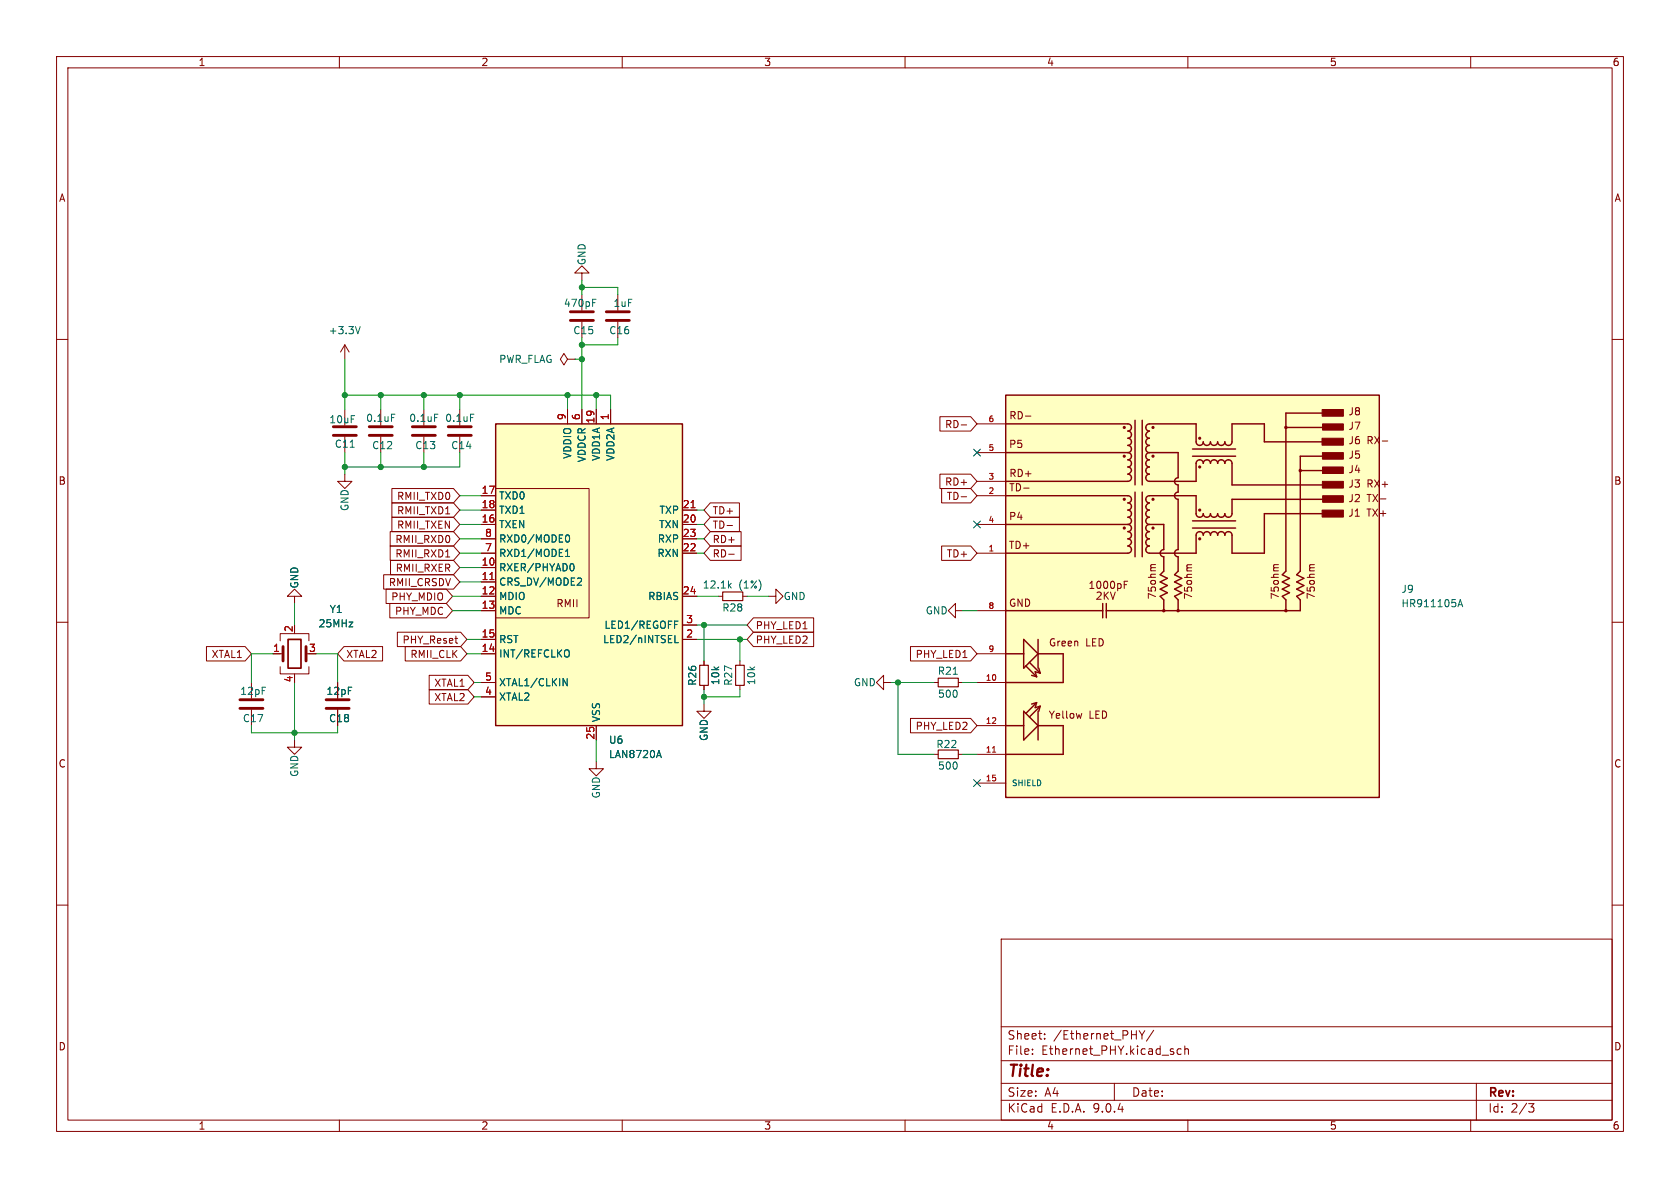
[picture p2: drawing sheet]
<svg xmlns="http://www.w3.org/2000/svg" width="297mm" height="210mm" viewBox="0 0 297 210" stroke-linecap="round" stroke-linejoin="round" font-family="sans-serif">
<g fill="none" stroke="#840000" stroke-width=".18">
<path d="M10 10h277v190h-277zM12 12h273v186h-273zM60 10v2M110 10v2M160 10v2M210 10v2M260 10v2M10 60h2M61 61l-.8 1.2M61 61l.7 1.2M61 61v2.5M61 72.4v2.8"/>
<path d="M61 77.2v2.8M67.3 72.4v2.8M67.3 77.2v2.8M74.9 72.4v2.8M74.9 77.2v2.8M285 60h2M61 83.8v1.3h1.2l-1.2 1.3-1.3-1.3h1.3M10 110h2M48.3 115.6h1.7M49.5 113.3v-1.3h5.1v1.3M49.5 117.9v1.2h5.1v-1.2M52.1 105.4h1.2l-1.2-1.3-1.3 1.3h1.3v1.3"/>
<path d="M52.1 119.1v.3M124.5 116.8v.8M285 110h2M44.4 120.7v2.7M44.4 125.5v2.8M52.1 130.8v1.3h1.2l-1.2 1.3-1.3-1.3h1.3M59.7 120.7v2.7M59.7 125.5v2.8M105.4 134.6v1.3h1.3l-1.3 1.3-1.3-1.3h1.3M124.5 124.5v1.2h1.2l-1.2 1.3-1.3-1.3h1.3M124.5 121.2v.7M165.1 120.7h.8"/>
<path d="M169.4 120.7h.8M10 160h2M177 166h108v32h-108zM285 160h2M60 198v2M110 198v2M160 198v2M177 194.5h108M177 191.5h108M177 187.5h108M177 181.5h108M182.5 186.3v.1"/>
<path d="M182.5 185.5v.1M184.7 183.6v.1M184.7 182.8v.1M197 191.5v3M201.4 182.2l.5 .8M201.9 183v.7M202.4 182.2l-.5 .8M204 182.1l-1.3 2M208.8 185.5l-.4-.1-.3 .3v.4l.1 .2h.6M209.5 185.5l.2-.1 .3 .1 .1 .9M209.5 184.9v1.5M210 198v2"/>
<path d="M260 198v2M261 191.5v6.5M270.2 195.1h1l-.5 .6 .4 .1 .1 .5-.3 .3h-.4"/>
</g>
<path d="M58.9 77h4.1M58.9 75.4h4.1M65.3 77h4M65.3 75.4h4M72.9 77h4.1M72.9 75.4h4.1M50 114.3v2.5M54.1 114.3v2.5M42.4 125.2h4.1M42.4 123.7h4.1M57.7 125.2h4M57.7 123.7h4" fill="none" stroke="#840000" stroke-width=".51"/>
<path d="M63.7 57.7l-.4 1.3M61.9 79.1h.7M69.2 73.2h.6M76.8 73.2h.6M168.5 119.2h.7" fill="none" stroke="#006464" stroke-width=".18"/>
<path d="M123.7 117.6h1.5v3.6h-1.5zM165.9 119.9h3.5v1.5h-3.5z" fill="none" stroke="#840000" stroke-width=".2"/>
<path d="M50.9 113h2.3v5.1h-2.3z" fill="none" stroke="#840000" stroke-width=".3"/>
<path d="M87.6 74.9h33v53.4h-33z" fill="#ffffc2"/>
<path d="M87.6 74.9h33v53.4h-33z" fill="none" stroke="#840000" stroke-width=".25"/>
<g fill="none" stroke="#840000" stroke-width=".18">
<path d="M102.9 48.3h1.2l-1.2-1.3-1.3 1.3h1.3v1.2M102.9 52.1v2.8M102.9 56.9v2.8M109.2 52.1v2.8M109.2 56.9v2.8M81.3 72.4v2.8M81.3 77.2v2.8M100.3 63.5l-.6-1-.6 1 .6 1 .6-1h1.3M100.3 72.4v2.5M101.6 63.5h.1M102.9 72.4v2.5M105.4 72.4v2.5"/>
<path d="M107.9 72.4v2.5M85.1 87.6h2.5M85.1 90.2h2.5M85.1 92.7h2.5M85.1 95.3h2.5M85.1 97.8h2.5M87.6 86.4h16.5v22.8h-16.5M120.6 90.2h2.6M120.6 92.7h2.6M120.6 95.3h2.6M120.6 97.8h2.6M85.1 100.3h2.5"/>
<path d="M85.1 102.9h2.5M85.1 105.4h2.5M85.1 108h2.5M85.1 113h2.5M85.1 115.6h2.5M120.6 105.4h2.6M120.6 113h2.6M120.6 110.5h2.6M127 105.4h.8M130.8 116.8v.8M131.3 105.4h.8M135.9 105.4h1.3v-1.3l1.2 1.3-1.2 1.3v-1.3"/>
<path d="M168.9 108v-1.3l-1.3 1.3 1.3 1.2v-1.2h1.3M85.1 120.7h2.5M85.1 123.2h2.5M105.4 128.3v2.5M130.8 121.2v.7M165.1 133.4h.8M169.4 133.4h.8"/>
</g>
<g fill="none" stroke="#006464" stroke-width=".18">
<path d="M104.8 53.5h.4M104.8 52.9h.6M83.2 73.2h.6M100 98.4h.7M100 97.5l.3-.4v1.3M100.2 94.6h.1a.68 .68 0 0 1 .4 .6 .68 .68 0 0 1-.4 .6h-.1M101.1 99.6a.68 .68 0 0 1 .4 .7 .68 .68 0 0 1-.4 .6M99.5 120l.8 1.2v-1.2M100.3 114.9h.2a.81 .81 0 0 1-.2 1.2M102.6 102.2l.2 .2v.3l-.8 .7h.8M119.3 110.4h.4M119.3 109.8h.6"/>
<path d="M119.3 112.3v1.3h.6M128.9 103.5l.4 .5M129.3 103.1l-.5 .5M116.2 133.6h.6M116.5 132.7l.4 1.2"/>
</g>
<path d="M122.2 89.8h.7M86.6 102.5h.7" fill="none" stroke="#a90000" stroke-width=".18"/>
<path d="M100.8 56.6h4.1M100.8 55.1h4.1M107.2 56.6h4.1M107.2 55.1h4.1M79.2 77h4.1M79.2 75.4h4.1" fill="none" stroke="#840000" stroke-width=".51"/>
<path d="M127.8 104.6h3.5v1.6h-3.5zM130 117.6h1.6v3.6h-1.6zM165.9 132.6h3.5v1.5h-3.5z" fill="none" stroke="#840000" stroke-width=".2"/>
<path d="M177.8 69.9h66v71.1h-66z" fill="#ffffc2"/>
<g fill="none" stroke="#840000" stroke-width=".25">
<path d="M177.8 69.9h66v71.1h-66zM177.8 74.9h21.6a.63 .63 0 0 1 .6 .7 .63 .63 0 0 1-.6 .6 .64 .64 0 0 1 .6 .6 .64 .64 0 0 1-.6 .7 .64 .64 0 0 1 .6 .6 .64 .64 0 0 1-.6 .6M199.4 78.7a.63 .63 0 0 1 .6 .7 .63 .63 0 0 1-.6 .6M200.7 74.3v11.4M201.9 74.3v11.4M210.8 79.4h7.6M212.1 78.7a.63 .63 0 0 1-.6-.6v-3.2h-8.3a.63 .63 0 0 0-.6 .7 .63 .63 0 0 0 .6 .6 .64 .64 0 0 0-.6 .6 .64 .64 0 0 0 .6 .7 .63 .63 0 0 0-.6 .6 .63 .63 0 0 0 .6 .6 .63 .63 0 0 0-.6 .7 .63 .63 0 0 0 .6 .6M212.1 78.7a.63 .63 0 0 0 .6-.6 .63 .63 0 0 0 .7 .6M213.4 78.7a.63 .63 0 0 0 .6-.6 .63 .63 0 0 0 .6 .6M215.3 78.1a.64 .64 0 0 0 .6 .6 .64 .64 0 0 0 .6-.6 .63 .63 0 0 0 .7 .6 .63 .63 0 0 0 .6-.6v-3.2h5.7v3.2h10.8M215.3 78.1a.63 .63 0 0 1-.7 .6M227.3 75.6h7"/>
<path d="M234.3 73h-7v28l-.6 .6 1.3 .6-1.3 .7 1.3 .6-1.3 .6 1.3 .7-1.3 .6 .6 .6v2M177.8 87.6h21.6a.63 .63 0 0 1 .6 .7 .63 .63 0 0 1-.6 .6 .64 .64 0 0 1 .6 .6 .64 .64 0 0 1-.6 .7 .64 .64 0 0 1 .6 .6 .64 .64 0 0 1-.6 .6 .64 .64 0 0 1 .6 .7 .64 .64 0 0 1-.6 .6M177.8 92.7h21.6M177.8 80h21.6M177.8 97.8h21.6M199.4 80a.63 .63 0 0 1 .6 .6 .63 .63 0 0 1-.6 .7 .63 .63 0 0 1 .6 .6 .63 .63 0 0 1-.6 .7 .63 .63 0 0 1 .6 .6 .63 .63 0 0 1-.6 .6M199.4 92.7a.63 .63 0 0 1 .6 .6 .63 .63 0 0 1-.6 .7 .63 .63 0 0 1 .6 .6 .63 .63 0 0 1-.6 .7 .63 .63 0 0 1 .6 .6 .63 .63 0 0 1-.6 .6 .63 .63 0 0 1 .6 .7 .63 .63 0 0 1-.6 .6M199.4 83.8a.63 .63 0 0 1 .6 .7 .63 .63 0 0 1-.6 .6h-21.6M200.7 87v11.4M201.9 87v11.4M203.2 80a.63 .63 0 0 0-.6 .6 .63 .63 0 0 0 .6 .7 .63 .63 0 0 0-.6 .6 .63 .63 0 0 0 .6 .7 .63 .63 0 0 0-.6 .6 .63 .63 0 0 0 .6 .6 .63 .63 0 0 0-.6 .7 .63 .63 0 0 0 .6 .6h8.3v-3.2a.64 .64 0 0 1 .6-.6 .64 .64 0 0 1 .6 .6 .64 .64 0 0 1 .7-.6 .64 .64 0 0 1 .6 .6 .64 .64 0 0 1 .6-.6 .64 .64 0 0 1 .7 .6 .64 .64 0 0 1 .6-.6 .64 .64 0 0 1 .6 .6 .64 .64 0 0 1 .7-.6 .64 .64 0 0 1 .6 .6v3.8h16.5M203.2 88.9a.63 .63 0 0 1-.6-.6 .63 .63 0 0 1 .6-.7h8.3v3.2a.63 .63 0 0 0 .6 .6 .63 .63 0 0 0 .6-.6 .63 .63 0 0 0 .7 .6 .63 .63 0 0 0 .6-.6 .63 .63 0 0 0 .6 .6 .63 .63 0 0 0 .7-.6"/>
<path d="M203.2 92.7a.63 .63 0 0 0-.6 .6 .63 .63 0 0 0 .6 .7M203.2 94a.63 .63 0 0 0-.6 .6 .63 .63 0 0 0 .6 .7 .63 .63 0 0 0-.6 .6 .63 .63 0 0 0 .6 .6 .63 .63 0 0 0-.6 .7 .63 .63 0 0 0 .6 .6h8.3v-3.2a.63 .63 0 0 1 .6-.6M203.2 92.7h2.5v4.5a.63 .63 0 0 0-.6 .6 .63 .63 0 0 0 .6 .6v2.6l-.6 .6 1.3 .6-1.3 .7 1.3 .6-1.3 .6 1.3 .7-1.3 .6 .6 .6v2M203.2 80h5.1v4.5a.63 .63 0 0 0-.7 .6 .63 .63 0 0 0 .7 .6v1.3a.63 .63 0 0 0-.7 .6 .63 .63 0 0 0 .7 .7v8.9a.63 .63 0 0 0-.7 .6 .63 .63 0 0 0 .7 .6v2.6l-.7 .6 1.3 .6-1.3 .7 1.3 .6-1.3 .6 1.3 .7-1.3 .6 .7 .6v2M203.2 88.9a.63 .63 0 0 0-.6 .6 .63 .63 0 0 0 .6 .7 .63 .63 0 0 0-.6 .6 .63 .63 0 0 0 .6 .6 .63 .63 0 0 0-.6 .7 .63 .63 0 0 0 .6 .6M210.8 80.6h7.6M210.8 92.1h7.6M210.8 93.3h7.6M212.1 94a.64 .64 0 0 1 .6 .6 .63 .63 0 0 1 .7-.6M213.4 94a.64 .64 0 0 1 .6 .6 .63 .63 0 0 1 .6-.6M229.9 83.2h4.4M234.3 90.8h-10.8v7h-5.7v-3.2a.64 .64 0 0 0-.6-.6 .64 .64 0 0 0-.7 .6 .64 .64 0 0 0-.6-.6 .64 .64 0 0 0-.6 .6 .64 .64 0 0 0-.7-.6"/>
<path d="M234.3 88.3h-16.5v2.5a.63 .63 0 0 1-.6 .6 .63 .63 0 0 1-.7-.6 .64 .64 0 0 1-.6 .6 .64 .64 0 0 1-.6-.6M234.3 80.6h-4.4v20.4l-.7 .6 1.3 .6-1.3 .7 1.3 .6-1.3 .6 1.3 .7-1.3 .6 .7 .6v2h-34.3M177.8 115.6h3.2M177.8 108h17.1M181 113l2.5 2.6-2.5 2.5zM181.4 117.7l1.9 1.9M182 117.1l1.9 1.9M182.4 119.4l.9 .2M183.5 115.6h4.5v5.1h-10.2M183.5 113v5.1M183.6 118.1l.3 .9M183.9 119l-.9-.3 .3 .9"/>
<path d="M194.9 106.7v2.5M195.6 106.7v2.5M177.8 128.3h3.2M181 125.7l2.5 2.6-2.5 2.5zM183.3 124.2l-1.9 1.9M183.3 124.2l-.9 .3M183.3 124.2l-.3 .9 .9-.3M183.5 128.3h4.5v5.1h-10.2M183.5 125.7v5.1M183.9 124.8l-1.9 1.9M183.9 124.8l-.3 .9"/>
<circle cx="198.8" cy="75.6" r=".15"/>
<circle cx="203.8" cy="75.6" r=".15"/>
<circle cx="212.1" cy="77.5" r=".15"/>
<circle cx="227.3" cy="75.6" r=".18"/>
<circle cx="198.8" cy="80.6" r=".15"/>
<circle cx="198.8" cy="93.3" r=".15"/>
<circle cx="198.8" cy="88.3" r=".15"/>
<circle cx="203.8" cy="80.6" r=".15"/>
<circle cx="203.8" cy="88.3" r=".15"/>
<circle cx="203.8" cy="93.3" r=".15"/>
<circle cx="212.1" cy="90.2" r=".15"/>
<circle cx="212.1" cy="95.2" r=".15"/>
<circle cx="212.1" cy="82.5" r=".15"/>
<circle cx="229.9" cy="83.2" r=".18"/>
<circle cx="205.7" cy="107.9" r=".18"/>
<circle cx="208.3" cy="107.9" r=".18"/>
<circle cx="227.3" cy="107.9" r=".18"/>
</g>
<g fill="#840000" stroke="#840000" stroke-width=".18">
<path d="M233.7 77.5h3.8v1.2h-3.8z"/>
<path d="M233.7 90.2h3.8v1.2h-3.8z"/>
<path d="M233.7 72.4h3.8v1.2h-3.8z"/>
<path d="M233.8 85.1h3.7v1.2h-3.7z"/>
<path d="M233.8 80h3.7v1.2h-3.7z"/>
<path d="M233.8 82.6h3.7v1.1h-3.7z"/>
<path d="M233.8 74.9h3.7v1.1h-3.7z"/>
<path d="M233.8 87.6h3.7v1.2h-3.7z"/>
</g>
<g fill="none" stroke="#840000" stroke-width=".18">
<path d="M100.3 72.4v2.5M102.9 72.4v2.5M105.4 72.4v2.5M107.9 72.4v2.5M166.2 73.7h5.4l1.1 1.2-1.1 1.3h-5.4zM169.9 75.1h1M172.7 74.9h5.1M181.3 73.6h1M244.4 78h.9M69 94h11.2l1.1 1.3-1.1 1.2h-11.2zM69 96.5h11.2l1.1 1.3-1.1 1.3h-11.2zM69 99.1h11.2l1.1 1.2-1.1 1.3h-11.2z"/>
<path d="M69.3 88.9h10.9l1.1 1.3-1.1 1.2h-10.9zM69.3 91.4h10.9l1.1 1.3-1.1 1.3h-10.9zM69.3 86.4h10.9l1.1 1.2-1.1 1.3h-10.9zM78.8 98.5h.7M85.1 87.6h2.5M85.1 92.7h2.5M85.1 97.8h2.5M85.1 90.2h2.5M85.1 95.3h2.5M120.6 92.7h2.6M120.6 97.8h2.6M120.6 90.2h2.6"/>
<path d="M120.6 95.3h2.6M125.6 88.9h5.1v2.5h-5.1l-1.1-1.2zM125.6 94h5.4v2.5h-5.4l-1.1-1.2zM125.6 96.5h5.4v2.6h-5.4l-1.1-1.3zM125.6 91.4h5.1v2.6h-5.1l-1.1-1.3zM128.5 92.9h1M128.8 98h1M166.2 83.8h5.4l1.1 1.3-1.1 1.3h-5.4zM166.5 86.4h5.1l1.1 1.2-1.1 1.3h-5.1zM166.5 96.5h5.1l1.1 1.3-1.1 1.3h-5.1zM169.9 87.8h1M172.7 80h5.1"/>
<path d="M172.7 85.1h5.1M172.7 87.6h5.1M172.7 92.7h5.1M172.7 97.8h5.1M181 86.3h.9M204.3 99.8h-.7l-.2 .4M210.7 99.8h-.7l-.2 .4M226 99.8h-.7l-.1 .4M232.4 99.8h-.7l-.2 .4M36.5 114.3h6.8l1.1 1.3-1.1 1.2h-6.8zM48.3 115.6h1.2M60.8 114.3h6.8v2.5h-6.8l-1.1-1.2z"/>
<path d="M67.8 101.6h12.4l1.1 1.3-1.1 1.2h-12.4zM68.3 104.1h10.6l1.1 1.3-1.1 1.3h-10.6zM68.9 106.7h10l1.1 1.3-1.1 1.2h-10zM70.2 111.8h11.2l1.1 1.2-1.1 1.3h-11.2zM71.6 114.3h9.8l1.1 1.3-1.1 1.2h-9.8zM75.9 119.4h6.8l1.1 1.3-1.1 1.2h-6.8zM80.4 112.9h.5M80.8 113.7h.1M85.1 108h2.5M85.1 115.6h2.5M85.1 100.3h2.5M85.1 102.9h2.5"/>
<path d="M85.1 105.4h2.5M85.1 113h2.5M120.6 105.4h2.6M120.6 113h2.6M120.6 110.5h2.6M124.5 116.8v.8M133.2 111.8h10.6v2.5h-10.6l-1.1-1.3zM133.2 109.2h10.6v2.6h-10.6l-1.1-1.3zM161 114.3h10.6l1.1 1.3-1.1 1.2h-10.6zM172.7 108h5.1M172.7 115.6h5.1M198.7 103.4h.5"/>
<path d="M198.7 102.7h.7M59.7 120.7v2.7M59.7 125.5v2.8M75.9 121.9h6.8l1.1 1.3-1.1 1.3h-6.8zM85.1 120.7h2.5M85.1 123.2h2.5M105.4 128.3v2.5M124.5 121.2v.7M156.2 120.7v-1.3l-1.3 1.3 1.3 1.2v-1.2h1.3M161 127h10.6l1.1 1.3-1.1 1.2h-10.6zM172.7 120.7h5.1M172.7 128.3h5.1"/>
<path d="M172.7 133.4h5.1M172.7 138.4h5.1M191.2 126.1l-.2 .9"/>
</g>
<path d="M122.2 89.8h.7M86.6 102.5h.7M175.5 133h.5" fill="none" stroke="#a90000" stroke-width=".18"/>
<g fill="none" stroke="#006464" stroke-width=".18">
<path d="M100 98.4h.7M100 97.5l.3-.4v1.3M100.2 94.6h.1a.68 .68 0 0 1 .4 .6 .68 .68 0 0 1-.4 .6h-.1M101.1 99.6a.68 .68 0 0 1 .4 .7 .68 .68 0 0 1-.4 .6M99.5 120l.8 1.2v-1.2M100.3 114.9h.2a.81 .81 0 0 1-.2 1.2M102.6 102.2l.2 .2v.3l-.8 .7h.8M119.3 110.4h.4M119.3 109.8h.6M119.3 112.3v1.3h.6M257.7 107.3l.5-1.3 .4 1.3M257.9 106.9h.6"/>
<path d="M116.2 133.6h.6M116.5 132.7l.4 1.2"/>
</g>
<g fill="none" stroke="#009600" stroke-width=".18">
<path d="M102.9 50.8h6.3v1.3M102.9 49.5v2.6M102.9 59.7v12.7M109.2 59.7v1.3h-6.3M61 69.9h46.9v2.5M61 63.5v8.9M67.3 69.9v2.5M74.9 69.9v2.5M81.3 69.9v2.5M100.3 69.9v2.5M101.6 63.5h1.3M105.4 69.9v2.5"/>
<path d="M61 80v3.8M67.3 80v2.6M74.9 80v2.6M81.3 87.6h3.8M81.3 90.2h3.8M81.3 97.8h3.8M81.3 92.7h3.8M81.3 95.3h3.8M81.3 80v2.6h-20.3M123.2 90.2h1.3M123.2 97.8h1.3M123.2 92.7h1.3"/>
<path d="M123.2 95.3h1.3M48.3 115.6h-3.9v5.1M52.1 106.7v3.8M55.9 115.6h3.8v5.1M80 108h5.1M80 105.4h5.1M81.3 100.3h3.8M81.3 102.9h3.8M82.5 115.6h2.6M82.5 113h2.6M123.2 105.4h3.8M123.2 113h8.9"/>
<path d="M123.2 110.5h8.9M124.5 110.5v6.3M130.8 113v3.8M132.1 105.4h3.8M170.2 108h2.5M44.4 128.3v1.2h15.3v-1.2M52.1 120.7v10.1M83.8 123.2h1.3M83.8 120.7h1.3M105.4 130.8v3.8M124.5 121.9v2.6M130.8 121.9v1.3h-6.3"/>
<path d="M157.5 120.7h7.6M158.7 120.7v12.7h6.4M170.2 120.7h2.5M170.2 133.4h2.5"/>
</g>
<path d="M172.1 79.4l1.2 1.2M173.3 79.4l-1.2 1.2M172.1 92.1l1.2 1.2M173.3 92.1l-1.2 1.2M172.1 137.8l1.2 1.2M173.3 137.8l-1.2 1.2" fill="none" stroke="#000084" stroke-width=".18"/>
<g fill="#009600" stroke="#009600" stroke-width=".18">
<circle cx="124.5" cy="123.2" r=".46"/>
<circle cx="124.5" cy="110.5" r=".46"/>
<circle cx="67.3" cy="69.9" r=".46"/>
<circle cx="61" cy="69.9" r=".46"/>
<circle cx="67.3" cy="82.6" r=".46"/>
<circle cx="61" cy="82.6" r=".46"/>
<circle cx="74.9" cy="82.6" r=".46"/>
<circle cx="74.9" cy="69.9" r=".46"/>
<circle cx="81.3" cy="69.9" r=".46"/>
<circle cx="52.1" cy="129.5" r=".46"/>
<circle cx="102.9" cy="50.8" r=".46"/>
<circle cx="105.4" cy="69.9" r=".46"/>
<circle cx="100.3" cy="69.9" r=".46"/>
<circle cx="102.9" cy="61" r=".46"/>
<circle cx="102.9" cy="63.5" r=".46"/>
<circle cx="130.8" cy="113" r=".46"/>
<circle cx="158.7" cy="120.7" r=".46"/>
</g>
<text font-size="2.8" fill="#840000" x="178" y="190.9">Title:</text>
<g font-size="2.1" fill="#840000">
<text x="178" y="184">Sheet:</text>
<text x="186.2" y="184">/Ethernet_PHY/</text>
<text x="178" y="186.7">File:</text>
<text x="184.1" y="186.7">Ethernet_PHY.kicad_sch</text>
<text x="178" y="196.9">KiCad</text>
<text x="178" y="194.1">Size:</text>
<text x="184.7" y="194.1">A4</text>
<text x="185.7" y="196.9">E.D.A.</text>
<text x="193.3" y="196.9">9.0.4</text>
<text x="200" y="194.1">Date:</text>
<text x="263" y="194.3">Rev:</text>
<text x="263" y="196.9">Id:</text>
<text x="267.1" y="196.9">2/3</text>
</g>
<g font-size="1.8" fill="#840000">
<text x="35" y="11.9">1</text>
<text x="85" y="11.9">2</text>
<text x="135" y="11.9">3</text>
<text x="185" y="11.9">4</text>
<text x="235" y="11.9">5</text>
<text x="285" y="11.9">6</text>
<text x="10.3" y="35.9">A</text>
<text x="285.3" y="35.9">A</text>
<text x="167" y="75.9">RD-</text>
<text x="178.3" y="74.3">RD-</text>
<text x="238.3" y="73.6">J8</text>
<text x="238.3" y="76.2">J7</text>
<text x="178.3" y="79.4">P5</text>
<text x="238.3" y="83.8">J4</text>
<text x="238.3" y="78.7">J6</text>
<text x="238.3" y="81.3">J5</text>
<text x="241.7" y="78.7">RX-</text>
<text x="10.3" y="85.9">B</text>
<text x="70.1" y="88.6">RMII_TXD0</text>
<text x="167" y="86">RD+</text>
<text x="167.3" y="88.6">TD-</text>
<text x="178.3" y="87.1">TD-</text>
<text x="178.3" y="84.5">RD+</text>
<text x="238.3" y="86.4">J3</text>
<text x="238.3" y="89">J2</text>
<text x="241.7" y="86.4">RX+</text>
<text x="241.7" y="89">TX-</text>
<text x="285.3" y="85.9">B</text>
<text x="70.1" y="91.1">RMII_TXD1</text>
<text x="70.1" y="93.7">RMII_TXEN</text>
<text x="125.9" y="91.1">TD+</text>
<text x="125.9" y="93.7">TD-</text>
<text x="178.3" y="92.1">P4</text>
<text x="238.3" y="91.5">J1</text>
<text x="241.6" y="91.5">TX+</text>
<text x="69.8" y="96.2">RMII_RXD0</text>
<text x="69.8" y="98.7">RMII_RXD1</text>
<text x="69.9" y="101.3">RMII_RXER</text>
<text x="125.9" y="96.2">RD+</text>
<text x="125.9" y="98.7">RD-</text>
<text x="167.3" y="98.7">TD+</text>
<text x="178.3" y="97.2">TD+</text>
<text x="68.6" y="103.8">RMII_CRSDV</text>
<text x="69.1" y="106.4">PHY_MDIO</text>
<text x="98.3" y="107.5">RMII</text>
<text x="178.3" y="107.5">GND</text>
<text x="192.3" y="104.3">1000pF</text>
<text x="193.6" y="106.2">2KV</text>
<text x="204.6" y="106.1" transform="rotate(-90 204.6 106.1)">75ohm</text>
<text x="211" y="106.1" transform="rotate(-90 211 106.1)">75ohm</text>
<text x="226.3" y="106.1" transform="rotate(-90 226.3 106.1)">75ohm</text>
<text x="232.7" y="106.1" transform="rotate(-90 232.7 106.1)">75ohm</text>
<text x="69.7" y="108.9">PHY_MDC</text>
<text x="71.1" y="114">PHY_Reset</text>
<text x="133.5" y="114">PHY_LED2</text>
<text x="133.5" y="111.4">PHY_LED1</text>
<text x="37.3" y="116.5">XTAL1</text>
<text x="61.1" y="116.5">XTAL2</text>
<text x="72.5" y="116.5">RMII_CLK</text>
<text x="161.8" y="116.5">PHY_LED1</text>
<text x="185.3" y="114.5">Green</text>
<text x="191.9" y="114.5">LED</text>
<text x="76.7" y="121.6">XTAL1</text>
<text x="76.7" y="124.1">XTAL2</text>
<text x="161.8" y="129.2">PHY_LED2</text>
<text x="185.3" y="127.3">Yellow</text>
<text x="192.5" y="127.3">LED</text>
<text x="10.3" y="135.9">C</text>
<text x="285.3" y="135.9">C</text>
<text x="10.3" y="185.9">D</text>
<text x="285.3" y="185.9">D</text>
<text x="35" y="199.9">1</text>
<text x="85" y="199.9">2</text>
<text x="135" y="199.9">3</text>
<text x="185" y="199.9">4</text>
<text x="235" y="199.9">5</text>
<text x="285" y="199.9">6</text>
</g>
<g font-size="1.8" fill="#006464">
<text x="103.7" y="47" transform="rotate(-90 103.7 47)">GND</text>
<text x="58" y="59.3">+3.3V</text>
<text x="99.6" y="54.5">470pF</text>
<text x="101.3" y="59.3">C15</text>
<text x="107.6" y="59.3">C16</text>
<text x="108.4" y="54.5">1uF</text>
<text x="88.1" y="64.4">PWR_FLAG</text>
<text x="58.1" y="75">10uF</text>
<text x="64.6" y="74.8">0.1uF</text>
<text x="72.2" y="74.8">0.1uF</text>
<text x="78.6" y="74.8">0.1uF</text>
<text x="59.1" y="79.3">C11</text>
<text x="65.7" y="79.6">C12</text>
<text x="73.3" y="79.6">C13</text>
<text x="79.7" y="79.6">C14</text>
<text x="101.2" y="81.2" transform="rotate(-90 101.2 81.2)">VDDIO</text>
<text x="103.7" y="81.8" transform="rotate(-90 103.7 81.8)">VDDCR</text>
<text x="106.3" y="81.6" transform="rotate(-90 106.3 81.6)">VDD1A</text>
<text x="108.8" y="81.6" transform="rotate(-90 108.8 81.6)">VDD2A</text>
<text x="88.1" y="88.5">TXD0</text>
<text x="61.8" y="90.4" transform="rotate(-90 61.8 90.4)">GND</text>
<text x="88.1" y="91">TXD1</text>
<text x="88.1" y="93.6">TXEN</text>
<text x="116.4" y="93.6">TXN</text>
<text x="116.5" y="91">TXP</text>
<text x="88.1" y="96.1">RXD0/MODE0</text>
<text x="88.1" y="98.7">RXD1/MODE1</text>
<text x="88.1" y="101.2">RXER/PHYAD0</text>
<text x="116.1" y="98.7">RXN</text>
<text x="116.2" y="96.1">RXP</text>
<text x="52.9" y="104.1" transform="rotate(-90 52.9 104.1)">GND</text>
<text x="88.1" y="103.7">CRS_DV/MODE2</text>
<text x="88.1" y="106.3">MDIO</text>
<text x="114.5" y="106.3">RBIAS</text>
<text x="124.1" y="104.2">12.1k</text>
<text x="130.6" y="104.2">(1%)</text>
<text x="138.4" y="106.3">GND</text>
<text x="247.7" y="105">J9</text>
<text x="247.7" y="107.5">HR911105A</text>
<text x="56.2" y="111.1">25MHz</text>
<text x="58.2" y="108.6">Y1</text>
<text x="88.1" y="108.8">MDC</text>
<text x="88.1" y="113.9">RST</text>
<text x="106.5" y="113.9">LED2/nINTSEL</text>
<text x="106.8" y="111.4">LED1/REGOFF</text>
<text x="127.6" y="108.3">R28</text>
<text x="163.6" y="108.8">GND</text>
<text x="88.1" y="116.4">INT/REFCLKO</text>
<text x="165.7" y="119.5">R21</text>
<text x="42.4" y="123">12pF</text>
<text x="57.6" y="123">12pF</text>
<text x="88.1" y="121.5">XTAL1/CLKIN</text>
<text x="88.1" y="124.1">XTAL2</text>
<text x="123.3" y="121.3" transform="rotate(-90 123.3 121.3)">R26</text>
<text x="127.4" y="121.2" transform="rotate(-90 127.4 121.2)">10k</text>
<text x="129.6" y="121.3" transform="rotate(-90 129.6 121.3)">R27</text>
<text x="133.7" y="121.2" transform="rotate(-90 133.7 121.2)">10k</text>
<text x="150.9" y="121.5">GND</text>
<text x="165.7" y="123.5">500</text>
<text x="42.8" y="127.9">C17</text>
<text x="58.1" y="127.9">C18</text>
<text x="106.3" y="127.8" transform="rotate(-90 106.3 127.8)">VSS</text>
<text x="107.6" y="131.7">U6</text>
<text x="125.3" y="131.1" transform="rotate(-90 125.3 131.1)">GND</text>
<text x="52.9" y="137.4" transform="rotate(-90 52.9 137.4)">GND</text>
<text x="107.6" y="134.2">LAN8720A</text>
<text x="165.4" y="132.4">R22</text>
<text x="165.7" y="136.2">500</text>
<text x="106.3" y="141.2" transform="rotate(-90 106.3 141.2)">GND</text>
</g>
<g font-size="1.8" fill="#a90000">
<text x="100.1" y="74.4" transform="rotate(-90 100.1 74.4)">9</text>
<text x="102.6" y="74.4" transform="rotate(-90 102.6 74.4)">6</text>
<text x="105.2" y="75" transform="rotate(-90 105.2 75)">19</text>
<text x="107.7" y="74.4" transform="rotate(-90 107.7 74.4)">1</text>
<text x="85" y="87.4">17</text>
<text x="85" y="89.9">18</text>
<text x="120.6" y="89.9">21</text>
<text x="85" y="92.5">16</text>
<text x="85.7" y="95">8</text>
<text x="120.6" y="92.5">20</text>
<text x="120.6" y="95">23</text>
<text x="85" y="100.1">10</text>
<text x="85.7" y="97.5">7</text>
<text x="120.6" y="97.5">22</text>
<text x="85" y="102.6">11</text>
<text x="85" y="105.2">12</text>
<text x="85" y="107.7">13</text>
<text x="120.6" y="105.2">24</text>
<text x="51.8" y="111.8" transform="rotate(-90 51.8 111.8)">2</text>
<text x="85" y="112.8">15</text>
<text x="121.2" y="110.2">3</text>
<text x="121.2" y="112.8">2</text>
<text x="48.2" y="115.3">1</text>
<text x="54.5" y="115.3">3</text>
<text x="85" y="115.3">14</text>
<text x="51.8" y="120.7" transform="rotate(-90 51.8 120.7)">4</text>
<text x="85.7" y="120.4">5</text>
<text x="85.7" y="122.9">4</text>
<text x="105.2" y="130.9" transform="rotate(-90 105.2 130.9)">25</text>
</g>
<g font-size="1.4" fill="#a90000">
<text x="174.6" y="74.7">6</text>
<text x="174.6" y="79.8">5</text>
<text x="174.6" y="84.8">3</text>
<text x="174.6" y="87.4">2</text>
<text x="174.6" y="92.5">4</text>
<text x="174.6" y="97.5">1</text>
<text x="174.6" y="107.7">8</text>
<text x="174.6" y="115.3">9</text>
<text x="174.2" y="120.4">10</text>
<text x="174.2" y="128">12</text>
<text x="174.2" y="133.1">11</text>
<text x="174.2" y="138.2">15</text>
</g>
<text font-size="1.4" fill="#006464" x="178.8" y="139.2">SHIELD</text>
</svg>
